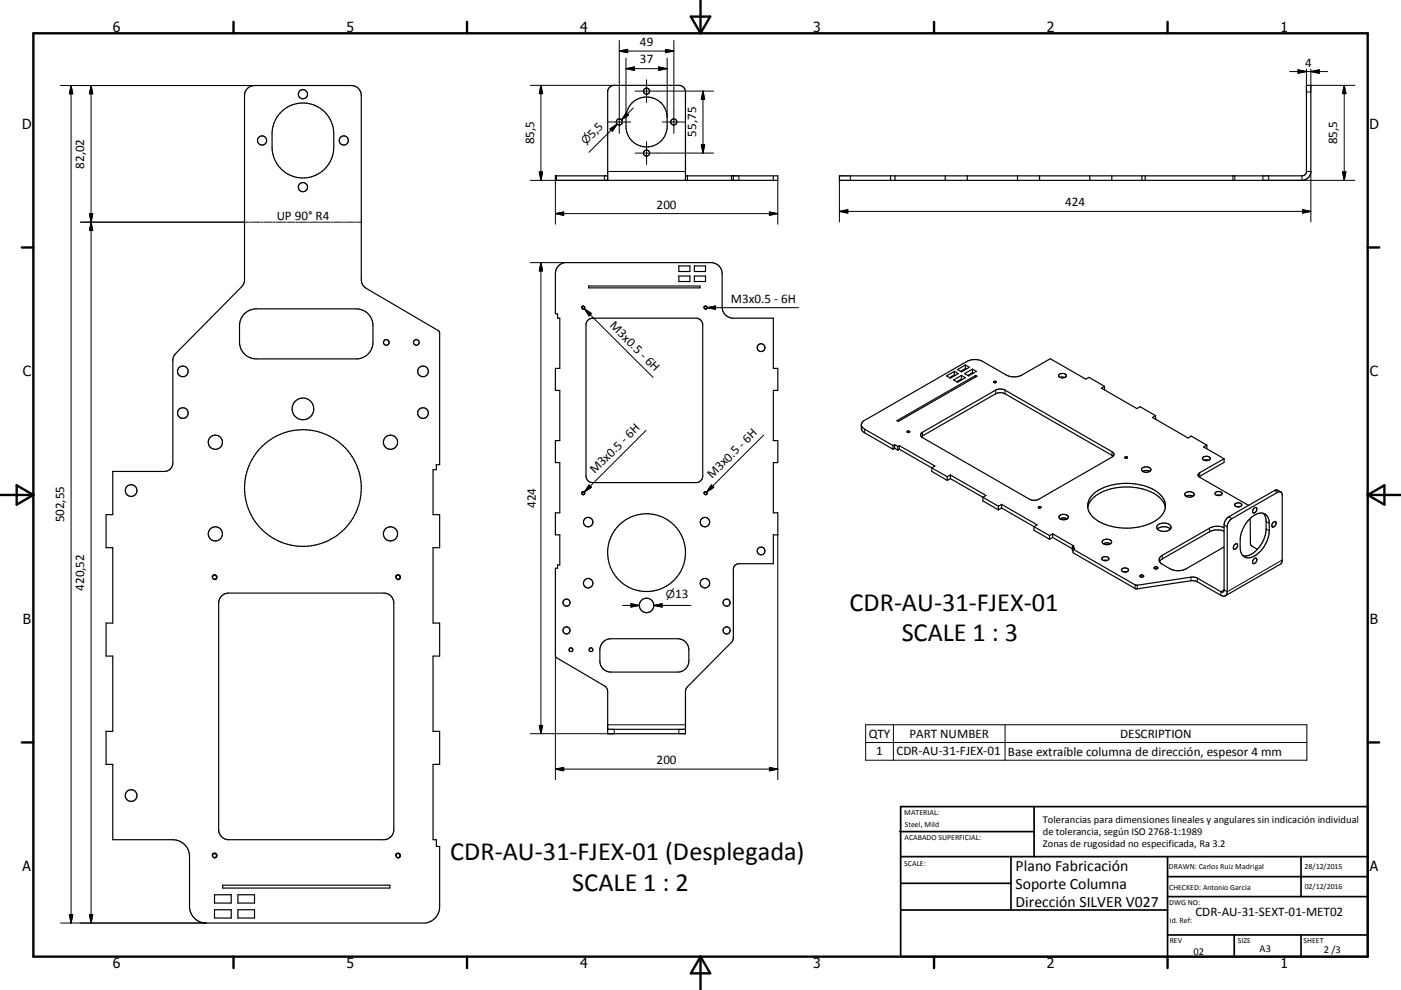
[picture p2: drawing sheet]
<svg xmlns="http://www.w3.org/2000/svg" width="420mm" height="297mm" viewBox="0 0 420 297" stroke-linecap="round" stroke-linejoin="round" font-family="sans-serif">
<g fill="none" stroke="#000" stroke-width=".36">
<path d="M74.2 26.5l1-.6 1.1-.2h29a2.95 2.95 0 0 1 3 3v55.2a3 3 0 0 0 1.5 2.6l21.7 12.7 .3 .6v39.6h-1v1.5h-1v13.5h2v9.9h-2v22.6h2v9.9h-2v22.6h2v9.9h-2v22.6h1v2h1v18.1a4.9 4.9 0 0 1-4.1 4.9h-65.9a5 5 0 0 1-5-5v-15a5 5 0 0 0-5-5h-18v-22.6h-2v-9.9h2v-22.6h-2v-9.9h2v-22.6h-2v-9.9h2v-13h15.5a2.51 2.51 0 0 0 2.5-2.5v-30.7l.2-1.2 .7-.9 19.7-20.1 .8-1.3 .1-56 .2-1.2zM84.4 33.5a9.2 9.2 0 0 1 10-1.9 9.2 9.2 0 0 1 5.7 8.5v4a9.2 9.2 0 0 1-9.3 9.3 9.2 9.2 0 0 1-9.2-9.3v-4a9.2 9.2 0 0 1 2.8-6.6zM189.5 30.9a6.2 6.2 0 0 1 6.7-1.3 6.2 6.2 0 0 1 3.8 5.7 11.2 11.2 0 0 1-.3 4.4 6.2 6.2 0 0 1-6.8 4.3 6.2 6.2 0 0 1-5.2-6.1 10.8 10.8 0 0 1 .2-4.4l.8-1.7zM182.2 52.8h-15.7v1.3h66.7v-1.3h-27.7M182.2 54.1v-26.5a1.97 1.97 0 0 1 2-2h19.3a1.98 1.98 0 0 1 2 2v26.5M219.9 52.8v1.3M231.8 52.8v1.3M251.7 52.8h138.6a1.34 1.34 0 0 0 1.4-1.4v-25.8h1.3v25.8a2.67 2.67 0 0 1-2.7 2.7h-138.6zM267 52.8v1.3M268.3 52.8v1.3M283.4 52.8v1.3M290 52.8v1.3"/>
<path d="M305.1 52.8v1.3M311.7 52.8v1.3M326.7 52.8v1.3M333.3 52.8v1.3M342.3 52.8v1.3M343.3 52.8v1.3M167.7 79.5l1.6-.7h43.9a3.3 3.3 0 0 1 3.3 3.3v10a3.3 3.3 0 0 0 3.4 3.4h11.9v15h1.4v6.6h-1.4v15.1h1.4v6.6h-1.4v15.1h1.4v6.6h-1.4v8.6h-10.3a1.68 1.68 0 0 0-1.6 1.7l-.1 21.1-.5 .8-13.6 13.9-.2 .9v12.6h-23.3v-12.6l-.3-1-.7-.7-14.4-8.5-.3-.5v-26.3h.7v-1h.6v-9h-1.3v-6.6h1.3v-15.1h-1.3v-6.6h1.3v-15.1h-1.3v-6.6h1.3v-15h-.6v-1.4h-.7v-12l.4-1.7zM203.5 79.8h3.4v1.7h-3.4zM208.2 79.8h3.3v1.7h-3.3zM73.1 94.3a5 5 0 0 1 3.7-1.6h30a5 5 0 0 1 5 5v5a5 5 0 0 1-5 5h-30a5 5 0 0 1-5-5v-5.5l.4-1.6zM176.1 96.2l.9-.6 .7-.1h31a2.04 2.04 0 0 1 2 2v45.3a2.02 2.02 0 0 1-2 2h-31a1.97 1.97 0 0 1-2-2v-45.3zM176.5 85.8h33.4v.6h-33.4z"/>
<path d="M203.5 82.8h3.4v1.7h-3.4zM208.2 82.8h3.3v1.7h-3.3zM283.8 112.8l2.3-1.4 1.2 .7-2.4 1.3zM285.9 114l2.3-1.4 1.2 .7-2.3 1.4zM286.1 112.5l-1.4 .8M286.1 112.5l.3 .1M286.1 111.4v1.1M287.1 110.9l2.3-1.4 1.2 .7-2.4 1.4zM288.2 113.7l-1.4 .8M288.2 113.7l.3 .2M288.2 112.6v1.1M289.2 112.1l2.3-1.4 1.2 .7-2.3 1.4z"/>
<path d="M289.4 110.6l-1.4 .8M289.4 110.6l.3 .1M289.4 109.5v1.1M291.5 111.8l-1.4 .8M291.5 111.8l.3 .2M291.5 110.7v1.1M292.5 112.6v.5M297.9 114.5h.7a.37 .37 0 0 1-.3 .4 .37 .37 0 0 1-.4-.4zM317.4 112.5a1.4 1.4 0 0 1 2.3 .3 1.34 1.34 0 0 1-2.3-.2zM317.9 113.2h1.3M331.1 115.9l-4.6-2.7-1 .5-10.6-6.1-8.5 4.9a5.1 5.1 0 0 1-4.7 0l-7.1-4.1a5.2 5.2 0 0 0-4.7 0l-31 17.9a1.35 1.35 0 0 0-.6 1.4 1.35 1.35 0 0 0 .9 1.1l8.5 4.9M331.1 115.9l-.9 .5 10.7 6.2 .9-.6 4.7 2.7"/>
<path d="M331.1 115.9v1.1M258.2 127.4l.1 1.4 .6 .9 8.8 5.1M267.7 133.7v1.1M268.2 133.4l-.5 .3M268.2 133.4l1 .5M268.2 134.5l1 .5M268.2 134.5l-.5 .3M268.2 133.4v1.1M268.9 126.2l23.6-13.6 .4 .3-23.6 13.5zM269.2 133.9v1.1M269.6 134.8l14.4 8.2M269.6 133.7l10.7 6.1-.9 .6v1l4.6 2.7"/>
<path d="M269.6 133.7l-.4 .2M269.6 134.8l-.4 .2M269.6 133.7v1.1M272 129.4a.39 .39 0 0 1 .4-.1 .39 .39 0 0 1 .3 .4 .4 .4 0 0 1-.5 .1 .4 .4 0 0 1-.2-.4zM276.2 130l22.3-13a3.2 3.2 0 0 1 2.8 0l32.1 18.5a.85 .85 0 0 1 .6 .8 .85 .85 0 0 1-.6 .8l-21.9 12.7a3.1 3.1 0 0 1-2.9 0l-32-18.5-.6-.7zM276.2 131l22.3-12.9a3.1 3.1 0 0 1 2.8 0l32.4 18.8M337.3 137.2a.39 .39 0 0 1 .4-.2 .39 .39 0 0 1 .3 .4 .4 .4 0 0 1-.5 .1 .4 .4 0 0 1-.2-.3zM346.5 124.7l-1 .6 10.7 6.1 .9-.6 4.7 2.7M346.5 124.7v1.1M360.7 137.2a1.42 1.42 0 0 1 2.1 .4 1.36 1.36 0 0 1-2.3-.1zM361 138.1h1.4M361.8 133.5l-1 .6 6.2 3.5"/>
<path d="M361.8 133.5v1.1M367 137.6l-7.3 4.2a.72 .72 0 0 0-.5 .7 .72 .72 0 0 0 .5 .7l14.6 8.4M367 137.6v1.1l-7.5 4.3M284 143v1.1M284.9 142.5l-.9 .5M284.9 142.5l10.7 6.1-.9 .6M284.9 142.5v1.1M284.9 143.6l9.8 5.6M284.9 143.6l-.9 .5M294.7 149.2l4.6 2.7M294.7 149.2v1.1l4.6 2.7M299.3 151.9v1.1"/>
<path d="M300.3 152.4l14.4 8.3M300.3 151.3l10.6 6.2-.9 .5v1.1l4.7 2.7M300.3 151.3l-1 .6M300.3 151.3v1.1M300.3 152.4l-1 .6M311.3 152.1a.39 .39 0 0 1 .5-.2 .39 .39 0 0 1 .2 .4 .41 .41 0 0 1-.4 .2 .41 .41 0 0 1-.3-.4zM317.7 154.7a1.73 1.73 0 0 1 2.6 .5 1.67 1.67 0 0 1-2.8 0zM317.8 155.7l1-.3 1.1 .3M326.1 152.3a7.8 7.8 0 0 1 6.1-5.4 17.2 17.2 0 0 1 15.3 2.3l1.4 1.7 .5 1.4M327.5 148.5a16.1 16.1 0 0 1 14.5-3 8.9 8.9 0 0 1 7.3 5.4 5.4 5.4 0 0 1-3.6 5.7 17.6 17.6 0 0 1-17.7-1.1 4.5 4.5 0 0 1-.5-7zM342.5 140.4a1.74 1.74 0 0 1 2.6 .5 1.69 1.69 0 0 1-2.9 0zM342.6 141.4l.9-.2 1.2 .2"/>
<path d="M347 157.6a2.7 2.7 0 0 1 4.1 .5 2.53 2.53 0 0 1-3.8 .9l-.5-.6zM347 158.7a3.1 3.1 0 0 1 3.9 0M355.4 147.9a1.65 1.65 0 0 1 2.6 .5 1.66 1.66 0 0 1-2.8 0zM355.6 148.9l.9-.3 1.2 .3M364.4 147.7a1.22 1.22 0 0 1 2 .5 1.26 1.26 0 0 1-2.1-.2zM364.8 148.6h1M367 158.3a5.1 5.1 0 0 0-4.4 .2l-14.1 8.1a1.42 1.42 0 0 0-1 1.3 1.42 1.42 0 0 0 1 1.4l2.3 1.4a5.3 5.3 0 0 0 4.8 0l11.4-6.6M367 159.4a5.1 5.1 0 0 0-4.4 .1l-14.1 8.2-.9 .8M370.7 152a.57 .57 0 0 1-.5-.7 .57 .57 0 0 1 .7-.4 .78 .78 0 0 1 1 0 .78 .78 0 0 1 .2 .9l-.4 .2M370.7 152h1M374.8 155.6l.1 7.7 .4 .5 1.7 1M374.9 155.5a3.6 3.6 0 0 1 4.6-1.1l.5 .5 .4 1.2 .1 3.1a8.7 8.7 0 0 1-6 8.1 2.61 2.61 0 0 1-2.7-3.1v-2.1a9.7 9.7 0 0 1 3.1-6.6z"/>
<path d="M375.8 152.6a.56 .56 0 0 1 .9-.3 .56 .56 0 0 1 0 .9 .58 .58 0 0 1-.6 .7 .58 .58 0 0 1-.6-.7zM378.8 154l.7 1.6 .1 3.1a8.9 8.9 0 0 1-5.8 8.1l-1.1-.1M381.6 156.9a.56 .56 0 0 1 .8-.4 .56 .56 0 0 1 .1 1 .67 .67 0 0 1-.5 .5 .67 .67 0 0 1-.7-.1zM384 147.6l-1.1-.6h-.6l-13.9 8a3.1 3.1 0 0 0-1.4 2.5v19.5a.58 .58 0 0 1-.3 .6 .58 .58 0 0 1-.6-.1l-7.1-4.1-1.3-.3-17.1 2.5-18.9-10.8M66.5 178.8l.9-.6 1.2-.3h46.5a3 3 0 0 1 3 3v68a2.97 2.97 0 0 1-3 3h-46.5a3 3 0 0 1-3-3v-68l.2-1.1zM314.7 160.7v1.1M315.6 160.2l6.4 3.6-.5 .3M315.6 160.2l-.9 .5M315.6 160.2v1M315.6 161.2l5.9 3.4M315.6 161.2l-.9 .6M321.5 164.1l.7 .4-.5 .3"/>
<path d="M321.5 164.1v1.1l.2 .1M321.7 164.8v1l18.9 10.9 17.1-2.5 1.3 .3 7.1 4.1a1.15 1.15 0 0 0 1.3 .1 1.15 1.15 0 0 0 .5-1.2v-19.5a3.1 3.1 0 0 1 1.5-2.4l13.6-7.9a.83 .83 0 0 1 .9-.2 .83 .83 0 0 1 .5 .8l-.1 20.5-.4 .4-16.5 9.5M330.5 167.3a1.19 1.19 0 0 1 1.9 .4 1.24 1.24 0 0 1-2.1-.2zM330.5 162.3a1.71 1.71 0 0 1 2.8 .3 1.69 1.69 0 0 1-2.9 0zM330.8 163.1l.9-.2 1.2 .2M330.9 168.2h1M336.4 170.7a1.2 1.2 0 0 1 1.9 .4 1.22 1.22 0 0 1-2.1-.2zM336.8 171.6h1M341.8 172.7a.5 .5 0 0 1 .6-.3 .5 .5 0 0 1 .3 .7 .55 .55 0 0 1-.5 .1 .55 .55 0 0 1-.4-.5zM346.2 170.1a.47 .47 0 0 1 .6-.1 .47 .47 0 0 1 .2 .6 .47 .47 0 0 1-.7 .2 .47 .47 0 0 1-.1-.7zM370.2 163.4a.53 .53 0 0 1 .8-.1 .53 .53 0 0 1-.1 .8 .66 .66 0 0 1-.4 .6 .66 .66 0 0 1-.7-.2zM376 167.7a.52 .52 0 0 1 .8-.1 .52 .52 0 0 1-.1 .8 .6 .6 0 0 1-.5 .7 .6 .6 0 0 1-.7-.5z"/>
<path d="M180.8 192.6l1.1-.7 1.3-.3h20a3.4 3.4 0 0 1 3.3 3.4v3.3a3.4 3.4 0 0 1-3.3 3.3h-20a3.3 3.3 0 0 1-3.4-3.3l.1-3.8 .4-1.2zM182.2 218.8h23.3M64.3 272.9h5v2.5h-5zM64.3 268.4h5v2.5h-5zM66.8 265.6h50.1v.8h-50.1zM71.3 272.9h5v2.5h-5zM71.3 268.4h5v2.5h-5z"/>
<circle cx="90.8" cy="28.3" r="1.38"/>
<circle cx="185.7" cy="36.6" r=".91"/>
<circle cx="193.8" cy="27.3" r=".92"/>
<circle cx="202" cy="36.6" r=".91"/>
<circle cx="78.6" cy="42.1" r="1.37"/>
<circle cx="90.8" cy="56.2" r="1.38"/>
<circle cx="103.1" cy="42.1" r="1.37"/>
<circle cx="193.8" cy="45.9" r=".92"/>
<circle cx="174.8" cy="92.3" r=".4"/>
<circle cx="211.5" cy="92.3" r=".41"/>
<circle cx="54.8" cy="111.4" r="1.6"/>
<circle cx="115.8" cy="102.7" r=".84"/>
<circle cx="124.8" cy="102.7" r=".85"/>
<circle cx="126.8" cy="111.4" r="1.6"/>
<circle cx="228.2" cy="104.3" r="1.17"/>
<circle cx="54.8" cy="123.9" r="1.59"/>
<circle cx="64.6" cy="132.7" r="2.13"/>
<circle cx="90.8" cy="122.7" r="3.3"/>
<circle cx="117.1" cy="132.7" r="2.12"/>
<circle cx="126.8" cy="123.9" r="1.59"/>
<circle cx="39.3" cy="147.2" r="1.75"/>
<circle cx="90.8" cy="146.4" r="17.5"/>
<circle cx="174.8" cy="148" r=".41"/>
<circle cx="176.3" cy="156.6" r="1.41"/>
<circle cx="211.3" cy="156.6" r="1.41"/>
<circle cx="211.5" cy="148" r=".41"/>
<circle cx="64.3" cy="173.2" r=".62"/>
<circle cx="64.6" cy="160.2" r="2.12"/>
<circle cx="117.1" cy="160.2" r="2.13"/>
<circle cx="119.3" cy="173.2" r=".61"/>
<circle cx="176.3" cy="175" r="1.41"/>
<circle cx="193.8" cy="165.8" r="11.7"/>
<circle cx="211.3" cy="175" r="1.41"/>
<circle cx="228.2" cy="165.3" r="1.16"/>
<circle cx="169.8" cy="180.8" r="1.06"/>
<circle cx="169.8" cy="189.1" r="1.08"/>
<circle cx="171.2" cy="194.9" r=".56"/>
<circle cx="177.2" cy="194.9" r=".56"/>
<circle cx="193.9" cy="181.6" r="2.17"/>
<circle cx="217.8" cy="189.1" r="1.07"/>
<circle cx="217.8" cy="180.8" r="1.06"/>
<circle cx="39.3" cy="238.7" r="1.75"/>
<circle cx="64.3" cy="256.7" r=".61"/>
<circle cx="119.3" cy="256.7" r=".61"/>
</g>
<g fill="none" stroke="#000" stroke-width=".3">
<path d="M185.7 15.3h16.3M185.7 15.3l2.5-.5v1zM185.7 12.1v27.9M187.7 17.4v16.5M199.5 14.8l2.5 .5-2.5 .5zM200 17.4v17.9M202 12.1v27.9M18.1 25.7h58.2M21.3 25.7v251.2M21.3 25.7l.5 2.4h-1zM27.3 25.7v251.2M27.3 25.7l.5 2.4h-1z"/>
<path d="M159 25.6h25.2M162.2 25.6l.5 2.5h-1zM162.2 25.6v28.5M182.3 36.6h6.8M182.9 38.7l2.1-1.5-1.4 2.2zM185 37.2l-8.4 8.5M187.7 20.6h12.3M187.7 20.6l2.5-.5v1zM187.7 33.8l.7 .7-2.1 1.4zM189.9 32.4l-3.6 3.5M190.4 27.3h23.5M193.8 23.9v6.9"/>
<path d="M197.5 20.1l2.5 .5-2.5 .5zM198.6 36.6h6.8M210.8 27.3v18.6M210.8 27.3l.5 2.6h-1zM386.7 21.5h11.3M389.2 21l2.5 .5-2.5 .5zM391.7 27.6h1.3M391.7 20.7v4.9M393 20.7v4.9h13.2M393 21.5l2.5-.5v1zM403 25.6v28.5M403 25.6l.5 2.5h-1z"/>
<path d="M159 54.1h23.2M161.7 51.6h1l-.5 2.5zM166.5 54.1v13.2M166.8 52.8v1.3M181.2 52.8v1.3M182.2 51.4h23.3M190.4 45.9h23.5M193.8 42.5v6.9M206.1 52.8v1.3M210.3 43.4h1l-.5 2.5zM219.3 52.8v1.3M221.5 52.8v1.3"/>
<path d="M233.2 54.1v13.2M251.7 54.1v12.5M254.9 52.8v1.3M369.6 52.8v1.3M370.2 52.8v1.3M378.6 52.8v1.3h27.6M380.4 52.8v1.3M390.3 52.8v1.3M391.7 51.4h1.3v15.2M402.5 51.6h1l-.5 2.5zM24.1 66.7h50.4M26.8 64.2h1l-.5 2.5z"/>
<path d="M27.3 66.7l.5 2.5h-1zM74.8 66.7h.6M75.6 66.7h2.4M78.3 66.7h.5M79.2 66.7h2.3M81.8 66.7h.6M82.7 66.7h2.3M85.3 66.7h.6M86.2 66.7h2.3M88.8 66.7h.6M89.6 66.7h2.4M92.3 66.7h.6"/>
<path d="M93.1 66.7h2.4M95.8 66.7h.6M96.7 66.7h2.3M99.3 66.7h.6M100.2 66.7h2.3M102.8 66.7h.6M103.6 66.7h2.4M106.3 66.7h.6M107.1 66.7h1.2M159 78.8h10.3M162.2 78.8v141.3M162.2 78.8l.5 2.5h-1z"/>
<path d="M166.5 64.1h66.7M166.5 64.1l2.5-.5v1zM230.7 63.6l2.5 .5-2.5 .5zM251.7 63.4h141.3M251.7 63.4l2.5-.5v1zM390.5 62.9l2.5 .5-2.5 .5zM174.4 92.2a.5 .5 0 0 1 .7-.3 .5 .5 0 0 1 .1 .7M175.2 92.6l20.6 20.6M175.2 92.6l2.1 1.5-.7 .7zM175.2 92.6l-.4 .2M211 92.2a.5 .5 0 0 1 .6-.4 .5 .5 0 0 1 .4 .5M212 92.3l-.2 .4-.4 .1"/>
<path d="M212 92.3h27.4M212 92.3l2.5-.5v1zM298.5 117v1.1M301.3 117v1.1M193.7 129.1l-18.5 18.5M228.9 130.5l-17 17.1M259.2 128.8v1.1M276.6 129.7v1.1M333.4 135.5v1.1M174.4 147.9a.5 .5 0 0 1 .5-.4 .5 .5 0 0 1 .4 .6 .5 .5 0 0 1-.5 .4M176.6 145.5l.7 .7-2.1 1.4zM211 147.9a.51 .51 0 0 1 .6-.4 .51 .51 0 0 1 .4 .6 .51 .51 0 0 1-.6 .4"/>
<path d="M213.3 145.5l.7 .7-2.1 1.4zM359.7 141.8v1.1M362.6 158.5v1M367 157.5l.9 .5M368.4 155l1 .6M379.6 158.7l.9 .5M379.6 156.5l.9 .5M382.1 147.2l.9 .5M63.6 173a.76 .76 0 0 1 .9-.6 .76 .76 0 0 1 .6 .9 .76 .76 0 0 1-.9 .6M118.6 173a.76 .76 0 0 1 .9-.6 .76 .76 0 0 1 .6 .9 .76 .76 0 0 1-.9 .6M233.2 160.5v73.4M340.3 175.5v1.1"/>
<path d="M341 175.6v1.1M348.5 166.6v1.1M357.1 173.2v1M359 173.4v1.1M384.4 168l-16.5 9.5-.9-.5-.9 .5v1.1M166.5 196.8v37.1M186.7 181.6h5M189.2 181.1l2.5 .5-2.5 .5zM196 181.6h11.2M196 181.6l2.5-.5v1zM161.7 217.6h1l-.5 2.5zM182.2 217.5h23.3"/>
<path d="M184.2 218.8v1.3h-25.2M203.5 218.8v1.3M259.5 217.4h132.3v10.7h-132.3zM267.8 217.4v10.7M301.3 217.4v10.7M166.5 230.7l2.5-.4v1zM166.5 230.7h66.7M230.7 230.3l2.5 .4-2.5 .6zM259.5 222.8h132.3M63.6 256.6a.75 .75 0 0 1 .8-.7 .75 .75 0 0 1 .7 .9 .75 .75 0 0 1-.9 .6M118.6 256.6a.75 .75 0 0 1 .8-.7 .75 .75 0 0 1 .7 .9 .75 .75 0 0 1-.9 .6M18.1 276.9h43.7"/>
<path d="M20.8 274.4h1l-.5 2.5zM26.8 274.4h1l-.5 2.5z"/>
</g>
<g fill="none" stroke="#000" stroke-width=".71">
<path d="M10 10h400v277h-400zM70 6.6v3.4M140 6.6v3.4M207.1 5h5.8l-2.9 5zM210 0v10M280 6.6v3.4M350 6.6v3.4M6.6 74.2h3.4M410 74.2h3.5M0 148.5h10M5 145.6l5 2.9-5 2.9zM410 148.5h10.1"/>
<path d="M410 148.5l5.1-2.9v5.8zM6.6 222.7h3.4M410 222.7h3.5M70 287v3.4M140 287v3.4M210 287v10M210 287l2.9 5h-5.8zM280 287v3.4M350 287v3.4"/>
</g>
<g fill="none" stroke="#000" stroke-width=".51">
<path d="M269.7 249.5h40.3M270 242h140v45h-140zM270 257h140M303.1 257v16M310 242v15M350 257v30M390.1 257v12M270 265h33.1M270 273h80M350 269h60M350 263h60M350 280.5h60"/>
<path d="M370 280.5v6.5M390.1 280.5v6.5"/>
</g>
<g fill="#000" stroke="#000" stroke-width=".3">
<path d="M185.7 15.3l2.5-.5v1zM199.5 14.8l2.5 .5-2.5 .5zM21.3 25.7l.5 2.4h-1zM27.3 25.7l.5 2.4h-1zM162.2 25.6l.5 2.5h-1zM182.9 38.7l2.1-1.5-1.4 2.2zM187.7 33.8l.7 .7-2.1 1.4zM187.7 20.6l2.5-.5v1zM197.5 20.1l2.5 .5-2.5 .5zM210.8 27.3l.5 2.6h-1zM389.2 21l2.5 .5-2.5 .5zM393 21.5l2.5-.5v1z"/>
<path d="M403 25.6l.5 2.5h-1zM161.7 51.6h1l-.5 2.5zM210.3 43.4h1l-.5 2.5zM402.5 51.6h1l-.5 2.5zM26.8 64.2h1l-.5 2.5zM27.3 66.7l.5 2.5h-1zM166.5 64.1l2.5-.5v1zM230.7 63.6l2.5 .5-2.5 .5zM251.7 63.4l2.5-.5v1zM390.5 62.9l2.5 .5-2.5 .5zM162.2 78.8l.5 2.5h-1zM175.2 92.6l2.1 1.5-.7 .7z"/>
<path d="M212 92.3l2.5-.5v1zM176.6 145.5l.7 .7-2.1 1.4zM213.3 145.5l.7 .7-2.1 1.4zM189.2 181.1l2.5 .5-2.5 .5zM196 181.6l2.5-.5v1zM161.7 217.6h1l-.5 2.5zM166.5 230.7l2.5-.4v1zM230.7 230.3l2.5 .4-2.5 .6zM20.8 274.4h1l-.5 2.5zM26.8 274.4h1l-.5 2.5z"/>
</g>
<g font-size="7.9">
<text x="254.7" y="183.4">CDR-AU-31-FJEX-01</text>
<text x="270.3" y="192.4">SCALE 1 : 3</text>
<text x="135" y="258.1">CDR-AU-31-FJEX-01 (Desplegada)</text>
<text x="171.5" y="267.2">SCALE 1 : 2</text>
</g>
<g font-size="4.7">
<text x="304.5" y="261.2">Plano Fabricación</text>
<text x="304.5" y="266.6">Soporte Columna</text>
<text x="304.5" y="272">Dirección SILVER V027</text>
</g>
<g font-size="4.2">
<text x="33.9" y="9.6">6</text>
<text x="103.9" y="9.6">5</text>
<text x="173.9" y="9.6">4</text>
<text x="243.8" y="9.6">3</text>
<text x="313.9" y="9.6">2</text>
<text x="383.9" y="9.6">1</text>
<text x="6.7" y="38.7">D</text>
<text x="410.5" y="38.7">D</text>
<text x="6.9" y="112.9">C</text>
<text x="410.7" y="112.9">C</text>
<text x="6.9" y="187.1">B</text>
<text x="410.7" y="187.1">B</text>
<text x="6.8" y="261.4">A</text>
<text x="410.7" y="261.4">A</text>
<text x="33.9" y="290.4">6</text>
<text x="103.9" y="290.4">5</text>
<text x="173.9" y="290.4">4</text>
<text x="243.8" y="290.4">3</text>
<text x="313.9" y="290.4">2</text>
<text x="383.9" y="290.4">1</text>
</g>
<g font-size="3.9">
<text x="191.9" y="13.8">49</text>
<text x="191.9" y="19.1">37</text>
<text x="391.3" y="20">4</text>
<text x="177.6" y="41.7" transform="rotate(-45 177.6 41.7)">5,5</text>
<text x="208.7" y="41" transform="rotate(-90 208.7 41)">55,75</text>
<text x="160.1" y="43.3" transform="rotate(-90 160.1 43.3)">85,5</text>
<text x="400.9" y="43.3" transform="rotate(-90 400.9 43.3)">85,5</text>
<text x="25.2" y="50.6" transform="rotate(-90 25.2 50.6)">82,02</text>
<text x="83" y="65.9">UP 90° R4</text>
<text x="196.8" y="62.6">200</text>
<text x="319.4" y="61.9">424</text>
<text x="219.1" y="90.8">M3x0.5 - 6H</text>
<text x="182.6" y="97.9" transform="rotate(45 182.6 97.9)">M3x0.5 - 6H</text>
<text x="178.3" y="142.3" transform="rotate(-45 178.3 142.3)">M3x0.5 - 6H</text>
<text x="213.5" y="143.8" transform="rotate(-45 213.5 143.8)">M3x0.5 - 6H</text>
<text x="160.6" y="152.5" transform="rotate(-90 160.6 152.5)">424</text>
<text x="19.2" y="156.7" transform="rotate(-90 19.2 156.7)">502,55</text>
<text x="25.2" y="177.3" transform="rotate(-90 25.2 177.3)">420,52</text>
<text x="202.4" y="179.5">13</text>
<text x="260.4" y="221.3">QTY</text>
<text x="272.6" y="221.3">PART NUMBER</text>
<text x="335.8" y="221.3">DESCRIPTION</text>
<text x="262.7" y="226.7">1</text>
<text x="268.7" y="226.7">CDR-AU-31-FJEX-01</text>
<text x="302.2" y="226.7">Base extraíble columna de dirección, espesor 4 mm</text>
<text x="196.8" y="229.2">200</text>
<text x="358.4" y="274.9">CDR-AU-31-SEXT-01-MET02</text>
</g>
<g font-size="3.3">
<text x="175.6" y="43.6" transform="rotate(-45 175.6 43.6)">⌀</text>
<text x="199.6" y="179.5">⌀</text>
</g>
<g font-size="3.1">
<text x="312.7" y="246.8">Tolerancias para dimensiones lineales y angulares sin indicación individual</text>
<text x="312.7" y="250.4">de tolerancia, según ISO 2768-1:1989</text>
<text x="312.7" y="254">Zonas de rugosidad no especificada, Ra 3.2</text>
<text x="357.8" y="286.5">02</text>
<text x="377.6" y="285.6">A3</text>
<text x="396.9" y="285.9">2 /3</text>
</g>
<g font-size="2.4">
<text x="271.1" y="244.4">MATERIAL:</text>
<text x="271.2" y="252">ACABADO SUPERFICIAL:</text>
<text x="271.3" y="248">Steel, Mild</text>
<text x="271.1" y="259.7">SCALE:</text>
<text x="350.4" y="260.8">DRAWN: Carlos Ruiz Madrigal</text>
<text x="391.1" y="260.6">28/12/2015</text>
<text x="350.5" y="267">CHECKED: Antonio Garcia</text>
<text x="391.2" y="266.7">02/12/2016</text>
<text x="350.5" y="271.4">DWG NO:</text>
<text x="350.7" y="276.9">Id. Ref:</text>
<text x="350.7" y="282.8">REV</text>
<text x="371.1" y="282.9">SIZE</text>
<text x="390.8" y="283">SHEET</text>
</g>
</svg>
